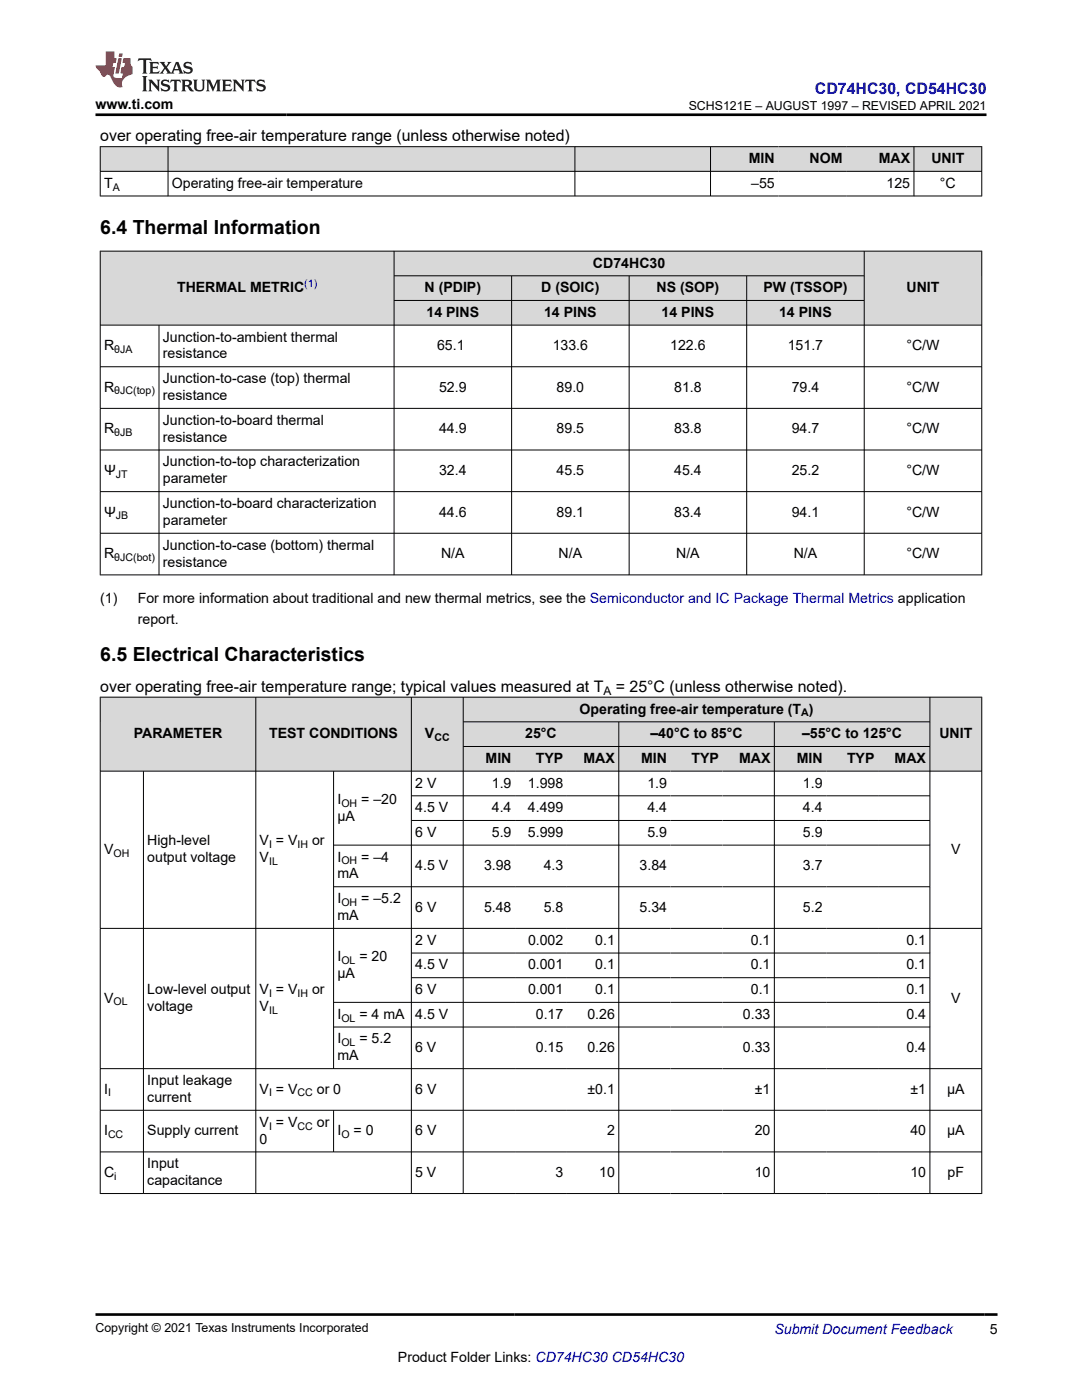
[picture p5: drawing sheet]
<svg xmlns="http://www.w3.org/2000/svg" width="216mm" height="279mm" viewBox="0 0 216 279" stroke-linecap="round" stroke-linejoin="round" font-family="sans-serif">
<g fill="#d8d8d8">
<path d="M20 29.3h175.9v4.9h-175.9z" fill-rule="evenodd"/>
<path d="M20.1 29.3h13.4v4.8h-13.4z" fill-rule="evenodd"/>
<path d="M33.6 29.3h81.1v4.8h-81.1z" fill-rule="evenodd"/>
<path d="M114.8 29.3h26.9v4.8h-26.9z" fill-rule="evenodd"/>
<path d="M141.8 29.3h13.5v4.8h-13.5z" fill-rule="evenodd"/>
<path d="M155.3 29.3h13.5v4.8h-13.5z" fill-rule="evenodd"/>
<path d="M168.8 29.3h13.5v4.8h-13.5z" fill-rule="evenodd"/>
<path d="M182.4 29.3h13.4v4.8h-13.4z" fill-rule="evenodd"/>
</g>
<path d="M19.9 29.3h176.1M19.9 34.2h176.1M19.9 39.1h176.1M20 29.2v10M33.5 29.2v10M114.7 29.2v10M141.8 29.2v10M182.4 29.2v10M195.9 29.2v10" fill="none" stroke="#000" stroke-width=".2"/>
<g fill="#d8d8d8">
<path d="M20 50.1h175.9v4.9h-175.9z" fill-rule="evenodd"/>
<path d="M20.1 50.2h58.5v14.6h-58.5z" fill-rule="evenodd"/>
<path d="M78.7 50.2h93.7v4.8h-93.7z" fill-rule="evenodd"/>
<path d="M172.5 50.2h23.3v14.6h-23.3z" fill-rule="evenodd"/>
<path d="M78.7 55.1h23.3v4.8h-23.3z" fill-rule="evenodd"/>
<path d="M102.1 55.1h23.4v4.8h-23.4z" fill-rule="evenodd"/>
<path d="M125.6 55.1h23.3v4.8h-23.3z" fill-rule="evenodd"/>
<path d="M149.1 55.1h23.3v4.8h-23.3z" fill-rule="evenodd"/>
<path d="M78.7 60h23.3v4.8h-23.3z" fill-rule="evenodd"/>
<path d="M102.1 60h23.4v4.8h-23.4z" fill-rule="evenodd"/>
<path d="M125.6 60h23.3v4.8h-23.3z" fill-rule="evenodd"/>
<path d="M149.1 60h23.3v4.8h-23.3z" fill-rule="evenodd"/>
</g>
<g fill="none" stroke="#000" stroke-width=".2">
<path d="M19.9 50.1h176.1M20 50.1v64.7M78.6 50.1v64.7M78.6 55h93.9M78.6 60h93.9M102.1 55v59.8M125.5 55v59.8M149 55v59.8M172.4 50.1v64.7M195.9 50.1v64.7M19.9 64.9h176.1M19.9 73.2h176.1"/>
<path d="M31.7 64.9v49.9M19.9 81.5h176.1M19.9 89.8h176.1M19.9 98.1h176.1M19.9 106.4h176.1M19.9 114.7h176.1"/>
</g>
<g fill="#d8d8d8">
<path d="M20 139.1h175.9v5h-175.9z" fill-rule="evenodd"/>
<path d="M20.1 139.2h30.9v14.6h-30.9z" fill-rule="evenodd"/>
<path d="M51.1 139.2h30.9v14.6h-30.9z" fill-rule="evenodd"/>
<path d="M82.1 139.2h10.3v14.6h-10.3z" fill-rule="evenodd"/>
<path d="M92.5 139.2h93v4.8h-93z" fill-rule="evenodd"/>
<path d="M185.6 139.2h10.2v14.6h-10.2z" fill-rule="evenodd"/>
<path d="M92.5 144.1h30.9v4.8h-30.9z" fill-rule="evenodd"/>
<path d="M123.5 144.1h31v4.8h-31z" fill-rule="evenodd"/>
<path d="M154.6 144.1h30.9v4.8h-30.9z" fill-rule="evenodd"/>
<path d="M92.5 149h10.3v4.8h-10.3z" fill-rule="evenodd"/>
<path d="M102.8 149h10.3v4.8h-10.3z" fill-rule="evenodd"/>
<path d="M113.1 149h10.3v4.8h-10.3z" fill-rule="evenodd"/>
<path d="M123.5 149h10.3v4.8h-10.3z" fill-rule="evenodd"/>
<path d="M133.8 149h10.4v4.8h-10.4z" fill-rule="evenodd"/>
<path d="M144.2 149h10.3v4.8h-10.3z" fill-rule="evenodd"/>
<path d="M154.6 149h10.3v4.8h-10.3z" fill-rule="evenodd"/>
<path d="M164.9 149h10.3v4.8h-10.3z" fill-rule="evenodd"/>
<path d="M175.2 149h10.3v4.8h-10.3z" fill-rule="evenodd"/>
</g>
<g fill="none" stroke="#000" stroke-width=".2">
<path d="M19.9 139.1h176.1M20 139.1v99.2M51 139.1v99.2M82.1 139.1v99.2M92.4 139.1v99.2M185.6 139.1v99.2M195.9 139.1v99.2M19.9 153.9h176.1M28.6 153.9v84.4M66.6 153.9v59.4M82.1 158.8h103.5M92.4 144.1h93.2"/>
<path d="M92.4 149h93.2M123.5 144.1v94.2M154.5 144.1v94.2M66.6 177h119M82.1 163.7h103.5M185.6 168.7h-119M19.9 185.3h176.1M82.1 190.2h103.5M82.1 195.1h103.5M19.9 213.3h176.1M66.6 205h119M185.6 200h-119"/>
<path d="M19.9 221.6h176.1M19.9 229.9h176.1M19.9 238.2h176.1M66.6 221.6v8.3"/>
</g>
<path d="M27.7 11.6l-.2 .6 .5-.2h.6v.1v2.2l-.2 .4h1l-.2-.4v-2.2v-.1h.5l.5 .2-.1-.6zM29.8 12.4l.2 .3v1.6l-.2 .4h1.9l.1-.6a1.08 1.08 0 0 1-1.3 .2v-.7h.6l.4 .2v-.7l-.4 .2h-.6v-.5l.2-.2a1 1 0 0 1 1 .3l-.1-.5zM31.8 12.4l1 1.1-1 1.2h.9l-.2-.2 .4-.8 .5 .8-.2 .2h1.6l-.2-.2 .1-.5h1l.1 .5-.1 .2h.9l-.2-.4-.8-1.9h-.5l-1 2.1-.8-1.1 .9-1h-.8l.2 .2-.5 .6-.3-.6 .1-.2zM35.2 12.8l.4 1h-.8zM36.8 12.5a.65 .65 0 0 0-.2 .7 .65 .65 0 0 0 .6 .5l.7 .1 .1 .3a.79 .79 0 0 1-.7 .4 .79 .79 0 0 1-.7-.5l.1 .7 .2-.1a.93 .93 0 0 0 1.1 0 .93 .93 0 0 0 .4-.9 1.46 1.46 0 0 0-1.2-.6l-.1-.3a1.09 1.09 0 0 1 1.2 .2l-.2-.6-.1 .1-.6-.2zM28.4 15.2l.2 .4v2.2l-.2 .4h1l-.2-.4v-2.2l.2-.4zM29.6 15.9l.2 .4v1.5l-.2 .4h.8l-.3-.4v-1.3l1.7 1.8v-2l.2-.4h-.8l.2 .2 .1 1.1-1.2-1.3zM32.3 16a.65 .65 0 0 0-.2 .8 .65 .65 0 0 0 .7 .4l.6 .2 .1 .2a.79 .79 0 0 1-.7 .4 .79 .79 0 0 1-.7-.5l.1 .7 .2-.1a.93 .93 0 0 0 1.1 .1 .93 .93 0 0 0 .4-1 1.46 1.46 0 0 0-1.2-.5l-.1-.4a1.09 1.09 0 0 1 1.2 .2l-.2-.6-.1 .1-.6-.1zM34.1 15.9l-.1 .6a.63 .63 0 0 1 .7-.3l.1 1.6-.3 .4h1l-.2-.4v-1.6a.66 .66 0 0 1 .8 .3l-.1-.6zM36.2 15.9l.2 .4v1.5l-.2 .4h.9l-.2-.2v-.7h.5l.1 .2a.79 .79 0 0 0 1.2 .6l-1-.9a.61 .61 0 0 0 .6-.6 .61 .61 0 0 0-.5-.7zM36.9 16.2h.2a.47 .47 0 0 1 .5 .1 .47 .47 0 0 1 .1 .5l-.2 .1-.6 .1zM38.5 15.9l.2 .2a2.27 2.27 0 0 0 .4 2 1.04 1.04 0 0 0 1.7-.7v-1.3l.2-.2h-.8l.2 .4v1.1a.6 .6 0 0 1-.6 .6 .6 .6 0 0 1-.6-.6v-1.1l.3-.4zM41.1 15.9l.2 .4v1.5l-.2 .4h.7l-.2-.4v-1.4l.9 1.9 .8-1.9v1.4l-.2 .4h1l-.3-.4v-1.5l.3-.4h-.8l-.7 1.5-.7-1.5zM44.3 15.9l.2 .4v1.5l-.2 .4h1.9l.1-.6a1.09 1.09 0 0 1-1.3 .2v-.7h.6l.4 .2v-.6l-.4 .2h-.6v-.6l.2-.1a1.01 1.01 0 0 1 1 .3l-.1-.6zM46.4 15.9l.3 .4v1.5l-.3 .4h.8l-.2-.4v-1.3l1.6 1.8v-2l.2-.4h-.7l.2 .2v1.1l-1.2-1.3zM49 15.9l-.1 .6a.63 .63 0 0 1 .8-.3v1.6l-.3 .4h1l-.2-.4v-1.6a.66 .66 0 0 1 .8 .3l-.1-.6zM51.4 16a.65 .65 0 0 0-.2 .8 .65 .65 0 0 0 .6 .4l.6 .2 .2 .2a.79 .79 0 0 1-.8 .4 .79 .79 0 0 1-.6-.5l.1 .7 .2-.1a.93 .93 0 0 0 1 .1 .93 .93 0 0 0 .5-1 1.46 1.46 0 0 0-1.3-.5l-.1-.4a1.09 1.09 0 0 1 1.3 .2l-.2-.6-.2 .1-.5-.1z" fill="#231f20"/>
<path d="M21.1 10.3v2.7h-2v.4l.9 1a.95 .95 0 0 0 .9 .9 .59 .59 0 0 1 .6-.4 .59 .59 0 0 1 .5 .3l.4 .8a1.59 1.59 0 0 0 2.1 1.4 1.61 1.61 0 0 1 1-2.3l1-.3-.1-1.5a1.59 1.59 0 0 1-.4-1.7h-1.4l-.2 .9h.5l-.1 .9h-.5l-.2 .9v.3l.4 .1-.2 .9h-.6a.73 .73 0 0 1-1.1-.7l.3-1.5h-.5l.2-.9h.5l.2-.9h-.5v-1.3zM23.6 11.6l-.6 3.1h.7l.6-3.1zM23.8 10.7l-.1 .6h.7l.1-.6z" fill="#ed1c24"/>
<path d="M19.1 22.9h177.8M19.1 262.3h180" fill="none" stroke="#000" stroke-width=".53"/>
<g font-size="3.9">
<text x="20" y="46.8">6.4 Thermal Information</text>
<text x="20" y="131.9">6.5 Electrical Characteristics</text>
</g>
<text font-size="3.2" fill="#00f" x="162.6" y="18.7">CD74HC30, CD54HC30</text>
<g font-size="3.2">
<text x="20" y="28.2">over operating free-air temperature range (unless otherwise noted)</text>
<text x="20" y="138.1">over operating free-air temperature range; typical values measured at T</text>
<text x="122.9" y="138.1">= 25°C (unless otherwise noted).</text>
</g>
<g font-size="2.8">
<text x="19.1" y="21.8">www.ti.com</text>
<text x="149.4" y="32.5">MIN</text>
<text x="161.5" y="32.5">NOM</text>
<text x="175.3" y="32.5">MAX</text>
<text x="185.8" y="32.5">UNIT</text>
<text x="20.8" y="37.5">T</text>
<text x="34.3" y="37.5">Operating free-air temperature</text>
<text x="149.9" y="37.5">–55</text>
<text x="176.9" y="37.5">125</text>
<text x="187.6" y="37.5">°C</text>
<text x="118.3" y="53.4">CD74HC30</text>
<text x="35.3" y="58.3">THERMAL METRIC</text>
<text x="84.7" y="58.3">N (PDIP)</text>
<text x="108" y="58.3">D (SOIC)</text>
<text x="131" y="58.3">NS (SOP)</text>
<text x="152.3" y="58.3">PW (TSSOP)</text>
<text x="180.9" y="58.3">UNIT</text>
<text x="85.1" y="63.2">14 PINS</text>
<text x="108.6" y="63.2">14 PINS</text>
<text x="132" y="63.2">14 PINS</text>
<text x="155.5" y="63.2">14 PINS</text>
<text x="20.8" y="69.9">R</text>
<text x="32.5" y="68.2">Junction-to-ambient thermal</text>
<text x="32.5" y="71.5">resistance</text>
<text x="87.2" y="69.9">65.1</text>
<text x="110.3" y="69.9">133.6</text>
<text x="133.7" y="69.9">122.6</text>
<text x="157.2" y="69.9">151.7</text>
<text x="180.9" y="69.9">°C/W</text>
<text x="32.5" y="76.5">Junction-to-case (top) thermal</text>
<text x="20.8" y="78.2">R</text>
<text x="32.5" y="79.9">resistance</text>
<text x="87.6" y="78.2">52.9</text>
<text x="111.1" y="78.2">89.0</text>
<text x="134.5" y="78.2">81.8</text>
<text x="158" y="78.2">79.4</text>
<text x="180.9" y="78.2">°C/W</text>
<text x="20.8" y="86.5">R</text>
<text x="32.5" y="84.8">Junction-to-board thermal</text>
<text x="32.5" y="88.2">resistance</text>
<text x="87.6" y="86.5">44.9</text>
<text x="111.1" y="86.5">89.5</text>
<text x="134.5" y="86.5">83.8</text>
<text x="158" y="86.5">94.7</text>
<text x="180.9" y="86.5">°C/W</text>
<text x="20.8" y="94.8">Ψ</text>
<text x="32.5" y="93.1">Junction-to-top characterization</text>
<text x="87.6" y="94.8">32.4</text>
<text x="111.1" y="94.8">45.5</text>
<text x="134.5" y="94.8">45.4</text>
<text x="158" y="94.8">25.2</text>
<text x="180.9" y="94.8">°C/W</text>
<text x="32.5" y="96.5">parameter</text>
<text x="32.5" y="101.4">Junction-to-board characterization</text>
<text x="20.8" y="103.1">Ψ</text>
<text x="32.5" y="104.8">parameter</text>
<text x="87.6" y="103.1">44.6</text>
<text x="111.1" y="103.1">89.1</text>
<text x="134.5" y="103.1">83.4</text>
<text x="158" y="103.1">94.1</text>
<text x="180.9" y="103.1">°C/W</text>
<text x="20.8" y="111.4">R</text>
<text x="32.5" y="109.7">Junction-to-case (bottom) thermal</text>
<text x="32.5" y="113.1">resistance</text>
<text x="88" y="111.4">N/A</text>
<text x="111.5" y="111.4">N/A</text>
<text x="134.9" y="111.4">N/A</text>
<text x="158.4" y="111.4">N/A</text>
<text x="180.9" y="111.4">°C/W</text>
<text x="20" y="120.3">(1)</text>
<text x="27.5" y="124.5">report.</text>
<text x="27.5" y="120.3">For more information about traditional and new thermal metrics, see the Semiconductor and IC Package Thermal Metrics application</text>
<text x="115.6" y="142.4">Operating free-air temperature (T )</text>
<text x="26.7" y="147.3">PARAMETER</text>
<text x="53.7" y="147.3">TEST CONDITIONS</text>
<text x="84.8" y="147.3">V</text>
<text x="104.8" y="147.3">25°C</text>
<text x="129.8" y="147.3">–40°C to 85°C</text>
<text x="160" y="147.3">–55°C to 125°C</text>
<text x="187.4" y="147.3">UNIT</text>
<text x="96.9" y="152.3">MIN</text>
<text x="106.9" y="152.3">TYP</text>
<text x="116.4" y="152.3">MAX</text>
<text x="127.9" y="152.3">MIN</text>
<text x="138" y="152.3">TYP</text>
<text x="147.5" y="152.3">MAX</text>
<text x="159" y="152.3">MIN</text>
<text x="169" y="152.3">TYP</text>
<text x="178.5" y="152.3">MAX</text>
<text x="67.3" y="160.4">I</text>
<text x="72.1" y="160.4">= –20</text>
<text x="82.8" y="157.2">2 V</text>
<text x="98.1" y="157.2">1.9</text>
<text x="105.4" y="157.2">1.998</text>
<text x="129.2" y="157.2">1.9</text>
<text x="160.2" y="157.2">1.9</text>
<text x="67.3" y="163.8">µA</text>
<text x="82.8" y="167">6 V</text>
<text x="82.8" y="162.1">4.5 V</text>
<text x="98.1" y="162.1">4.4</text>
<text x="98.1" y="167">5.9</text>
<text x="105.4" y="162.1">4.499</text>
<text x="105.4" y="167">5.999</text>
<text x="129.2" y="162.1">4.4</text>
<text x="129.2" y="167">5.9</text>
<text x="160.2" y="162.1">4.4</text>
<text x="160.2" y="167">5.9</text>
<text x="20.8" y="170.4">V</text>
<text x="29.4" y="168.7">High-level</text>
<text x="29.4" y="172.1">output voltage</text>
<text x="51.8" y="168.7">V = V</text>
<text x="51.8" y="172.1">V</text>
<text x="62.3" y="168.7">or</text>
<text x="67.3" y="171.9">I</text>
<text x="72.1" y="171.9">= –4</text>
<text x="82.8" y="173.6">4.5 V</text>
<text x="96.6" y="173.6">3.98</text>
<text x="108.5" y="173.6">4.3</text>
<text x="127.6" y="173.6">3.84</text>
<text x="160.2" y="173.6">3.7</text>
<text x="189.8" y="170.4">V</text>
<text x="67.3" y="175.3">mA</text>
<text x="67.3" y="180.2">I</text>
<text x="67.3" y="183.6">mA</text>
<text x="72.1" y="180.2">= –5.2</text>
<text x="82.8" y="181.9">6 V</text>
<text x="96.6" y="181.9">5.48</text>
<text x="108.5" y="181.9">5.8</text>
<text x="127.6" y="181.9">5.34</text>
<text x="160.2" y="181.9">5.2</text>
<text x="67.3" y="191.8">I</text>
<text x="71.7" y="191.8">= 20</text>
<text x="82.9" y="188.6">2 V</text>
<text x="105.4" y="188.6">0.002</text>
<text x="118.8" y="188.6">0.1</text>
<text x="149.8" y="188.6">0.1</text>
<text x="180.9" y="188.6">0.1</text>
<text x="67.3" y="195.2">µA</text>
<text x="82.9" y="193.5">4.5 V</text>
<text x="105.4" y="193.5">0.001</text>
<text x="118.8" y="193.5">0.1</text>
<text x="149.8" y="193.5">0.1</text>
<text x="180.9" y="193.5">0.1</text>
<text x="20.8" y="200.1">V</text>
<text x="29.4" y="198.4">Low-level output</text>
<text x="29.4" y="201.8">voltage</text>
<text x="51.8" y="198.4">V = V</text>
<text x="51.8" y="201.8">V</text>
<text x="62.3" y="198.4">or</text>
<text x="67.3" y="203.3">I</text>
<text x="71.7" y="203.3">= 4 mA</text>
<text x="82.8" y="203.3">4.5 V</text>
<text x="82.9" y="198.4">6 V</text>
<text x="105.4" y="198.4">0.001</text>
<text x="106.9" y="203.3">0.17</text>
<text x="117.2" y="203.3">0.26</text>
<text x="118.8" y="198.4">0.1</text>
<text x="148.3" y="203.3">0.33</text>
<text x="149.8" y="198.4">0.1</text>
<text x="180.9" y="203.3">0.4</text>
<text x="180.9" y="198.4">0.1</text>
<text x="189.8" y="200.1">V</text>
<text x="67.3" y="208.2">I</text>
<text x="71.7" y="208.2">= 5.2</text>
<text x="82.8" y="209.9">6 V</text>
<text x="106.9" y="209.9">0.15</text>
<text x="117.2" y="209.9">0.26</text>
<text x="148.3" y="209.9">0.33</text>
<text x="180.9" y="209.9">0.4</text>
<text x="67.3" y="211.6">mA</text>
<text x="20.8" y="218.2">I</text>
<text x="29.4" y="216.5">Input leakage</text>
<text x="29.4" y="219.9">current</text>
<text x="51.8" y="218.2">V = V</text>
<text x="63.2" y="218.2">or 0</text>
<text x="82.8" y="218.2">6 V</text>
<text x="117.2" y="218.2">±0.1</text>
<text x="150.6" y="218.2">±1</text>
<text x="181.7" y="218.2">±1</text>
<text x="189" y="218.2">µA</text>
<text x="20.8" y="226.5">I</text>
<text x="29.4" y="226.5">Supply current</text>
<text x="51.8" y="224.9">V = V</text>
<text x="63.2" y="224.9">or</text>
<text x="67.3" y="226.5">I</text>
<text x="70.5" y="226.5">= 0</text>
<text x="82.8" y="226.5">6 V</text>
<text x="121.1" y="226.5">2</text>
<text x="150.6" y="226.5">20</text>
<text x="181.6" y="226.5">40</text>
<text x="189" y="226.5">µA</text>
<text x="29.4" y="233.2">Input</text>
<text x="51.8" y="228.2">0</text>
<text x="20.8" y="234.9">C</text>
<text x="29.4" y="236.5">capacitance</text>
<text x="82.8" y="234.9">5 V</text>
<text x="110.8" y="234.9">3</text>
<text x="119.6" y="234.9">10</text>
<text x="150.6" y="234.9">10</text>
<text x="181.6" y="234.9">10</text>
<text x="189.1" y="234.9">pF</text>
<text x="197.5" y="266.1">5</text>
<text x="79.4" y="271.7">Product Folder Links: CD74HC30 CD54HC30</text>
</g>
<text font-size="2.8" fill="#00f" x="154.5" y="266.2">Submit Document Feedback</text>
<g font-size="2.5">
<text x="137.4" y="21.9">SCHS121E – AUGUST 1997 – REVISED APRIL 2021</text>
<text x="19.1" y="265.9">Copyright © 2021 Texas Instruments Incorporated</text>
</g>
<text font-size="2.4" x="120.4" y="138.7">A</text>
<g font-size="2.1">
<text x="22.5" y="38">A</text>
<text x="22.8" y="70.4">θJA</text>
<text x="22.8" y="78.7">θJC(top)</text>
<text x="22.8" y="87">θJB</text>
<text x="23.1" y="95.3">JT</text>
<text x="23.1" y="103.6">JB</text>
<text x="22.8" y="112">θJC(bot)</text>
<text x="159.9" y="143">A</text>
<text x="86.7" y="147.9">CC</text>
<text x="68.1" y="161">OH</text>
<text x="22.7" y="171">OH</text>
<text x="53.7" y="169.3">I</text>
<text x="53.7" y="172.7">IL</text>
<text x="59.4" y="169.3">IH</text>
<text x="68.1" y="172.5">OH</text>
<text x="68.1" y="180.8">OH</text>
<text x="68.1" y="192.3">OL</text>
<text x="22.6" y="200.7">OL</text>
<text x="53.7" y="199">I</text>
<text x="53.7" y="202.3">IL</text>
<text x="59.4" y="199">IH</text>
<text x="68.1" y="203.9">OL</text>
<text x="68.1" y="208.8">OL</text>
<text x="21.6" y="218.8">I</text>
<text x="53.7" y="218.8">I</text>
<text x="59.4" y="218.8">CC</text>
<text x="21.6" y="227.1">CC</text>
<text x="53.7" y="225.4">I</text>
<text x="59.4" y="225.4">CC</text>
<text x="68.1" y="227.1">O</text>
<text x="22.8" y="235.4">i</text>
</g>
<text font-size="2.1" fill="#00f" x="60.7" y="57.4">(1)</text>
</svg>
